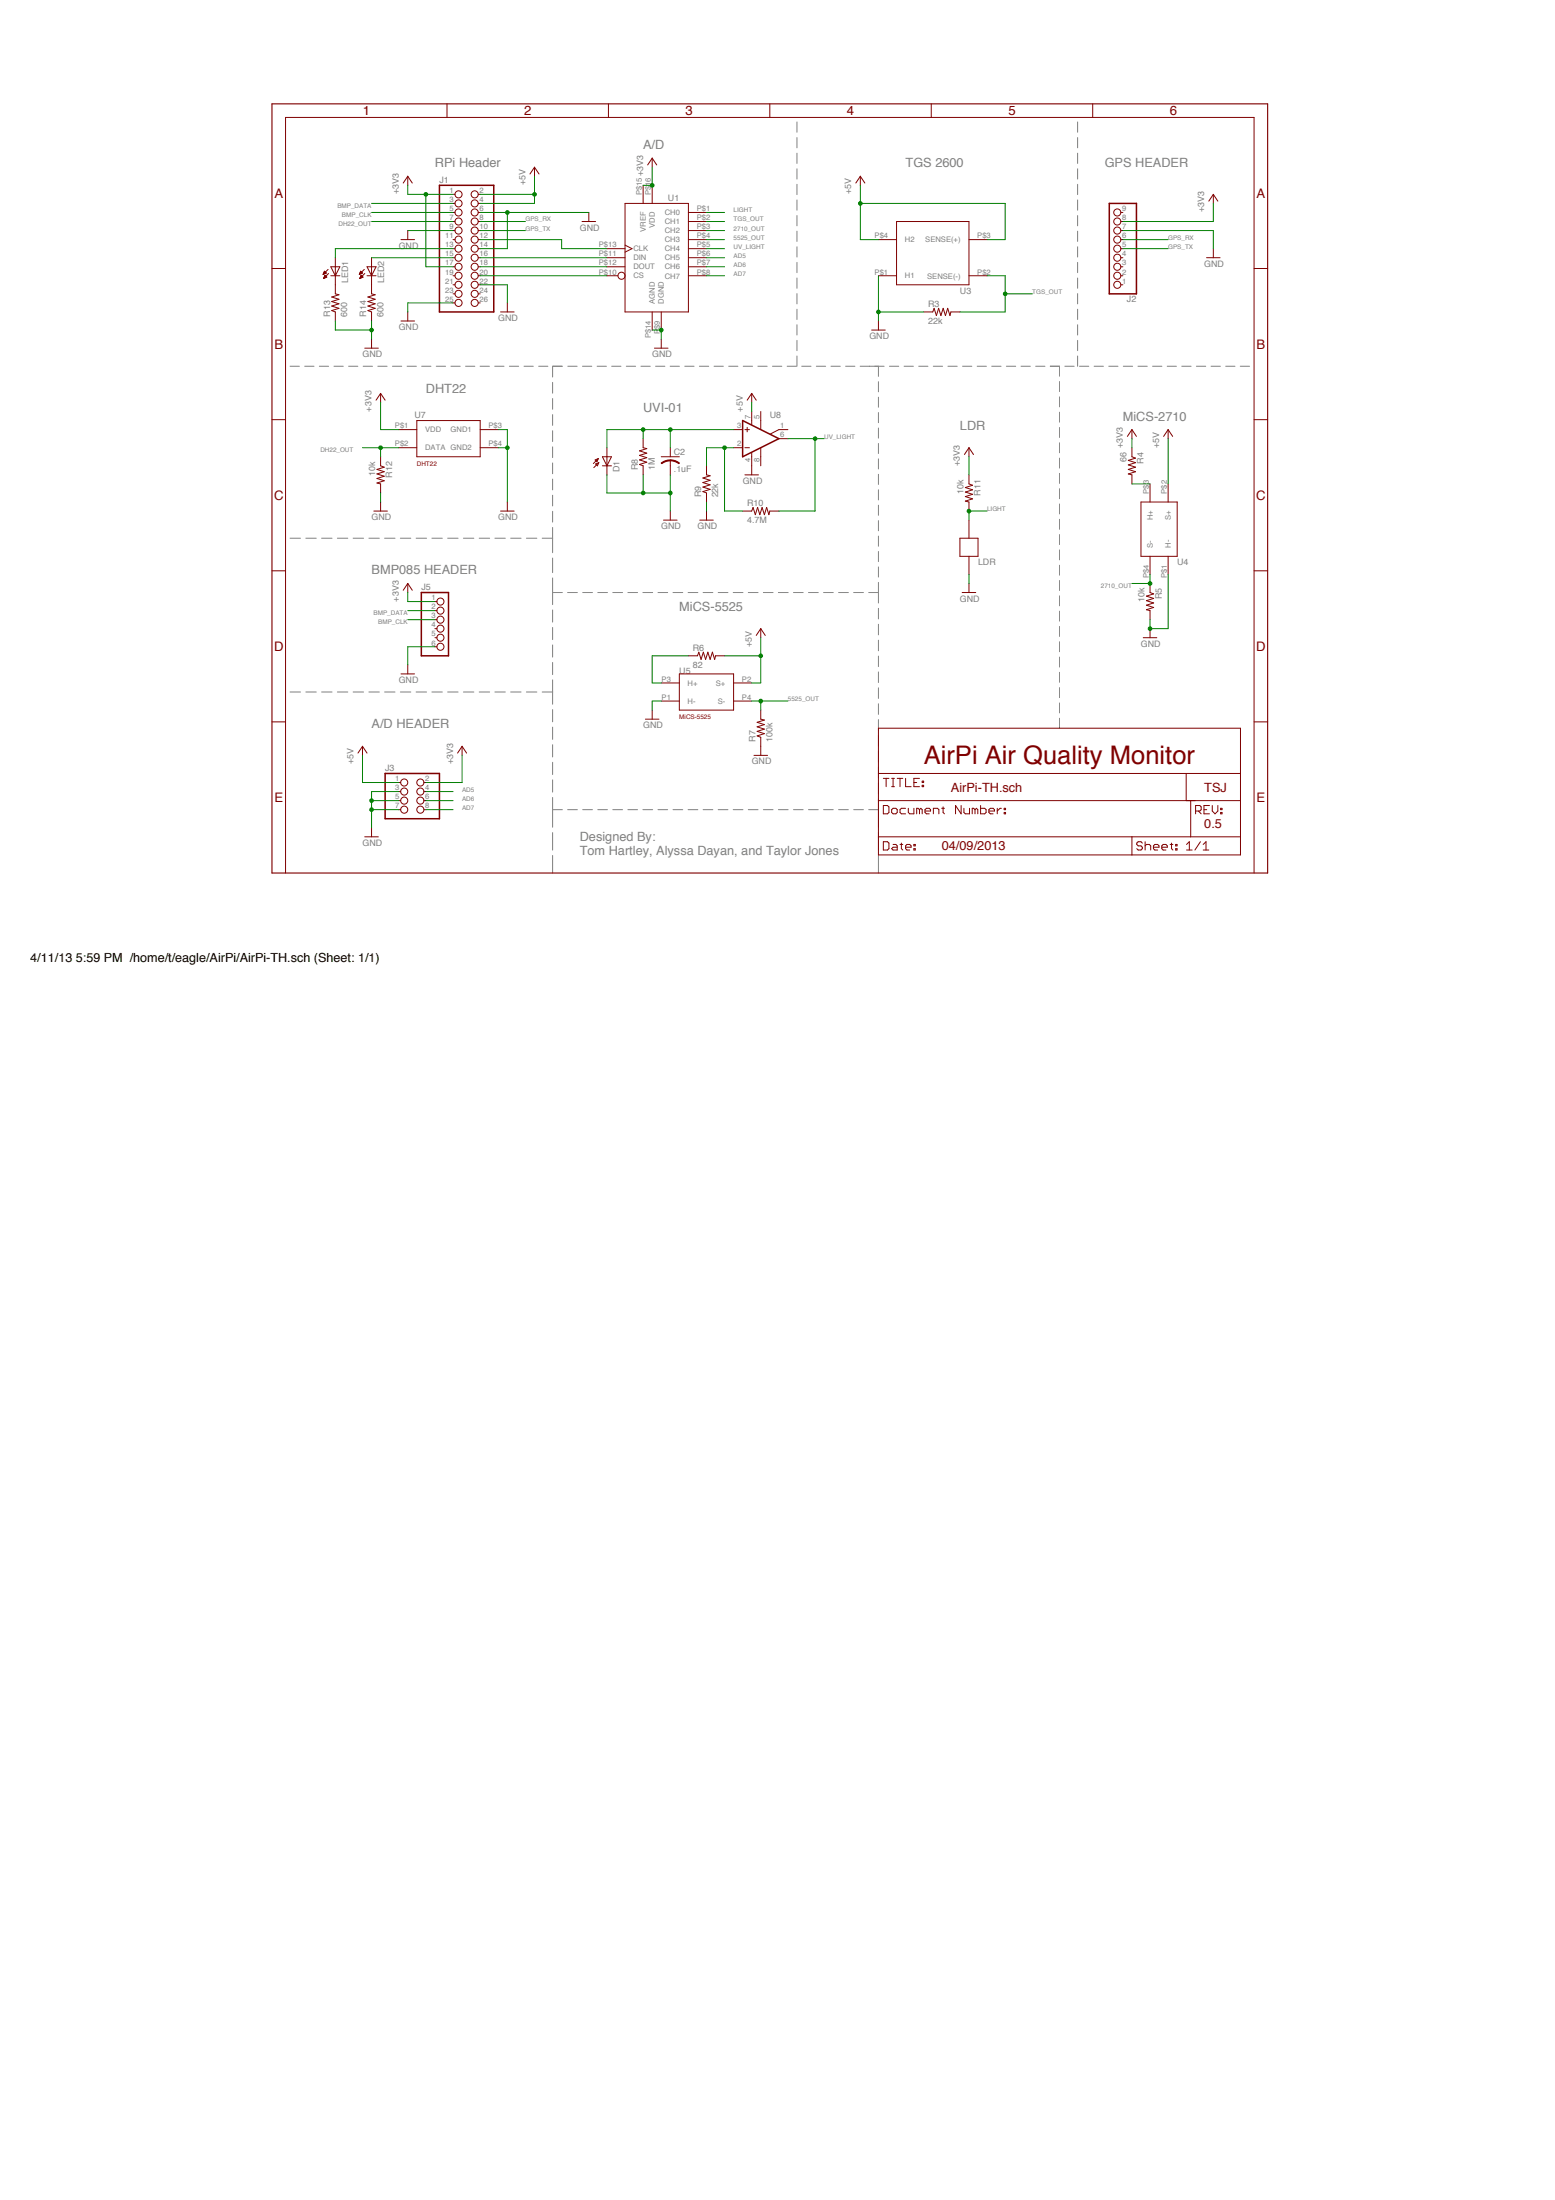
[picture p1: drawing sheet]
<svg xmlns="http://www.w3.org/2000/svg" width="210mm" height="297mm" viewBox="0 0 210 297" stroke-linecap="round" stroke-linejoin="round" font-family="sans-serif">
<g fill="none" stroke="#7f7f7f" stroke-width=".13">
<path d="M107.6 16.5v1.4M107.6 18.6v1.4M145.5 16.5v1.4M145.5 18.6v1.4M107.6 20.7v1.4M107.6 22.8v1.4M107.6 24.9v1.4M107.6 27v1.4M107.6 29.1v1.4M107.6 31.2v1.4M107.6 33.3v1.4M107.6 35.4v1.4"/>
<path d="M107.6 37.5v1.4M107.6 39.6v1.4M145.5 20.7v1.4M145.5 22.8v1.4M145.5 24.9v1.4M145.5 27v1.4M145.5 29.1v1.4M145.5 31.2v1.4M145.5 33.3v1.4M145.5 35.4v1.4M145.5 37.5v1.4M145.5 39.6v1.4"/>
<path d="M39.2 49.5h1.2M41.1 49.5h1.3M43.1 49.5h1.3M45.1 49.5h1.2M47.1 49.5h1.2M49 49.5h1.3M51 49.5h1.3M53 49.5h1.2M55 49.5h1.2M56.9 49.5h1.3M58.9 49.5h1.2M60.9 49.5h1.2"/>
<path d="M62.8 49.5h1.3M64.8 49.5h1.3M66.8 49.5h1.2M68.8 49.5h1.2M70.7 49.5h1.3M72.7 49.5h1.3M74.6 51.6v1.5M74.6 53.8v1.5M74.6 56v1.4M74.6 58.2v1.4M75.9 49.5h-1.3v1.4M76.7 49.5h1.2"/>
<path d="M78.6 49.5h1.3M80.6 49.5h1.3M82.6 49.5h1.2M84.5 49.5h1.3M86.5 49.5h1.3M88.5 49.5h1.2M90.5 49.5h1.2M92.4 49.5h1.3M94.4 49.5h1.3M96.4 49.5h1.2M98.4 49.5h1.2M100.3 49.5h1.3"/>
<path d="M102.3 49.5h1.3M104.3 49.5h1.2M106.3 49.5h1.2M107.6 41.8v1.3M107.6 43.9v1.3M107.6 46v1.3M107.6 48.1v1.4M108.2 49.5h1.3M110.2 49.5h1.2M112.2 49.5h1.2M114.1 49.5h1.3M116.1 49.5h3.2"/>
<path d="M118.6 49.5v1.3M118.6 51.5v1.4M118.6 53.6v1.4M118.6 55.7v1.4M118.6 57.8v1.4M118.6 59.9v1.3M120.1 49.5h1.2M122 49.5h1.3M124 49.5h1.3M126 49.5h1.2M128 49.5h1.2M129.9 49.5h1.3"/>
<path d="M131.9 49.5h1.2M133.9 49.5h1.2M135.8 49.5h1.3M137.8 49.5h1.3M139.8 49.5h1.3M141.8 49.5h1.2v1.3M143 51.5v1.4M143 53.6v1.3M143 55.7v1.3M143 57.7v1.4M143 59.8v1.3M143.7 49.5h1.3"/>
<path d="M145.5 41.8v1.3M145.5 43.9v1.3M145.5 46v1.3M145.5 48.1v1.4M145.7 49.5h1.3M147.7 49.5h1.2M149.7 49.5h1.2M151.6 49.5h1.3M153.6 49.5h1.3M155.6 49.5h1.2M157.6 49.5h1.2M159.5 49.5h1.3"/>
<path d="M161.5 49.5h1.3M163.5 49.5h1.2M165.5 49.5h1.2M167.4 49.5h1.3M39.2 72.7h1.4M41.3 72.7h1.4M43.4 72.7h1.4M45.5 72.7h1.4M47.7 72.7h1.4M49.8 72.7h1.4M51.9 72.7h1.4M54 72.7h1.4"/>
<path d="M56.2 72.7h1.4M58.3 72.7h1.4M60.4 72.7h1.4M62.6 72.7h1.4M64.7 72.7h1.4M66.8 72.7h1.4M68.9 72.7h1.4M71.1 72.7h1.4M73.2 72.7h1.4M74.6 60.3v1.5M74.6 62.5v1.5M74.6 64.7v1.4"/>
<path d="M74.6 66.9v1.4M74.6 69v1.5M74.6 71.2v3.4M74.6 75.3v2M74.6 78v3.6M118.6 62v1.3M118.6 64v1.4M118.6 66.1v1.4M118.6 68.2v1.4M118.6 70.3v1.4M118.6 72.4v1.3M118.6 74.5v1.3"/>
<path d="M118.6 76.5v1.4M118.6 78.6v2.8M143 61.9v1.3M143 63.9v1.4M143 66v1.3M143 68v1.4M143 70.1v1.4M143 72.2v1.3M143 74.2v1.4M143 76.3v1.4M143 78.4v1.3M39.2 93.4h1.4"/>
<path d="M41.3 93.4h1.4M43.4 93.4h1.4M45.5 93.4h1.4M47.7 93.4h1.4M49.8 93.4h1.4M51.9 93.4h1.4M54 93.4h1.4M56.2 93.4h1.4M58.3 93.4h1.4M60.4 93.4h1.4M62.6 93.4h1.4M64.7 93.4h1.4"/>
<path d="M66.8 93.4h1.4M68.9 93.4h1.4M71.1 93.4h1.4M73.2 93.4h1.4M74.6 82.4v1.6M74.6 84.7v1.7M74.6 87.1v1.6M74.6 89.4v1.7M74.6 91.8v3.3M74.6 95.8v1.7M74.6 98.2v1.6M74.6 80h1.3"/>
<path d="M76.6 80h1.3M78.7 80h1.3M80.7 80h1.3M82.7 80h1.3M84.8 80h1.3M86.8 80h1.3M88.8 80h1.3M90.8 80h1.4M92.9 80h1.3M94.9 80h1.3M96.9 80h1.4M99 80h1.3"/>
<path d="M101 80h1.3M103 80h1.4M105.1 80h1.3M107.1 80h1.3M109.1 80h1.4M111.2 80h1.3M113.2 80h1.3M115.2 80h1.4M117.3 80h1.3M118.6 82.1v1.5M118.6 84.3v1.4M118.6 86.4v1.5"/>
<path d="M118.6 88.6v1.4M118.6 90.7v1.5M118.6 92.9v1.4M118.6 95v1.4M118.6 97.2v1.4M118.6 99.3v1.4M143 80.4v1.4M143 82.5v1.4M143 84.6v1.3M143 86.7v1.3M143 88.7v1.4M143 90.8v1.3"/>
<path d="M143 92.8v1.4M143 94.9v1.4M143 97v1.3M74.6 100.6v1.6M74.6 102.9v1.7M74.6 105.3v1.6M74.6 107.7v4M74.6 112.4v2.4M74.6 115.5v2.4M74.6 109.3h1.3M76.6 109.3h1.3M78.7 109.3h1.3"/>
<path d="M80.7 109.3h1.3M82.7 109.3h1.3M84.8 109.3h1.3M86.8 109.3h1.3M88.8 109.3h1.3M90.8 109.3h1.4M92.9 109.3h1.3M94.9 109.3h1.3M96.9 109.3h1.4M99 109.3h1.3M101 109.3h1.3M103 109.3h1.4"/>
<path d="M105.1 109.3h1.3M107.1 109.3h1.3M109.1 109.3h1.4M111.2 109.3h1.3M113.2 109.3h1.3M115.2 109.3h1.4M117.3 109.3h1.3M118.6 101.5v1.4M118.6 103.6v1.4M118.6 105.7v1.5M118.6 107.9v3.8M118.6 112.4v2.4"/>
<path d="M118.6 115.5v2.4"/>
</g>
<g fill="none" stroke="#7f0000" stroke-width=".13">
<path d="M54.1 32.4h1.9M55 23.8l.7 .9M55 23.8l-.6 .9M55 23.8v1.2M55 31.1v1.3M61.2 26.2h.2M61.2 27.5h.2M61.2 28.7h.2M61.2 29.9h.2M61.2 31.1h.2M61.2 32.4h.2M61.2 33.6h.2"/>
<path d="M61.2 34.8h.2M61.2 36h.2M61.2 37.2h.2M61.2 38.5h.2M61.2 39.7h.2M64.6 26.2h.2M64.6 27.5h.2M64.6 28.7h.2M64.6 29.9h.2M64.6 31.1h.2M64.6 32.4h.2M64.6 33.6h.2"/>
<path d="M64.6 34.8h.2M64.6 36h.2M64.6 37.2h.2M64.6 38.5h.2M64.6 39.7h.2M72.2 22.6l.6 .9M72.2 22.6l-.7 .9M72.2 22.6v1.2M78.6 29.9h1.8M79.5 28.7v1.2M81.9 33.6h2.5M81.9 34.8h2.5"/>
<path d="M81.9 36h2.5M81.9 37.2h1.5M84.4 27.5h8.5v14.6h-8.5zM84.4 33.1l.9 .5-.9 .4M86.8 25v2.5M88 21.4v1.2M88 25v2.5M88 21.4l.6 .9M88 21.4l-.6 .9M92.9 28.7h2.5M92.9 29.9h2.5M92.9 31.1h2.5"/>
<path d="M92.9 32.4h2.5M92.9 33.6h2.5M92.9 34.8h2.5M92.9 36h2.5M92.9 37.2h2.5M116.1 23.8l.6 .9M116.1 23.8l-.6 .9M116.1 23.8v1.2M118.6 32.4h2.4M118.6 37.2h2.4M121 29.9h9.8v8.6h-9.8zM130.8 32.4h2.4"/>
<path d="M130.8 37.2h2.4M54.1 43.3h1.9M55 42.1v1.2M61.2 40.9h.2M64.6 40.9h.2M67.6 42.1h1.8M68.5 40.9v1.2M86.8 59.2v1.2l.5 .2-1 .3 1 .3-1 .3 1 .3-1 .3 1 .3-1 .3 .5 .2v1.2M88 42.1v2.5M88.3 47h1.9M89.3 42.1v2.5M89.3 45.8v1.2"/>
<path d="M99 58h1.2M100.6 58h.6M100.9 57.7v.6M101.5 55.6v1.8M102.7 55.6v2.4M105.1 59.2h1.3M106.4 58h-1.3l-1.1 .6M117.7 44.6h1.8M118.6 43.3v1.3M124.7 42.1h1.2l.2-.5 .3 1 .3-1 .3 1 .3-1 .3 1 .3-1 .3 1 .2-.5h1.2M152.8 58v1.2M152.8 58l.6 .9"/>
<path d="M152.8 58l-.6 .9M157.7 58v1.2M157.7 58l.6 .9M157.7 58l-.6 .9M80.3 62.1l.5-.2-.2 .4zM80.4 62.6l.4-.1-.2 .4zM80.8 61.9l-.7 .7M80.8 62.5l-.6 .6M81.3 61.7h1.2l-.6 1.2zM81.3 62.9h1.2M81.9 60.4v3.7M89.3 61.7h2.4"/>
<path d="M90.5 62.2v.7M99 60.4h1.2M100.6 60.4h.6M101.5 61.1v1.8M102.7 60.5v2.4M152.8 60.4v1.3l.5 .2-1 .3 1 .3-1 .3 1 .3-1 .3 1 .3-1 .3 .5 .1v1.2M154 67.8h4.9v7.3h-4.9zM155.2 65.3v2.5M155.2 75.1v2.5M155.2 78.8v1.2l.5 .2-1 .3 1 .3-1 .3 1 .3-1 .3 1 .3-1 .3 .5 .1v1.3M157.7 65.3v2.5M157.7 75.1v2.5"/>
<path d="M87.1 97.1h1.9M88 95.9v1.2M89.3 94.7h2.4M89.3 92.2h2.4M91.7 91h7.3v4.9h-7.3zM92.9 88.5h1.2l.2-.4 .3 .9 .3-.9 .3 .9 .4-.9 .3 .9 .3-.9 .3 .9 .1-.5h1.2M99 94.7h2.5M99 92.2h2.5M102.7 84.9l.6 .9M102.7 84.9l-.6 .9M102.7 84.9v1.2M102.7 95.9v1.2l.5 .1-1 .3 1 .3-1 .3 1 .3-1 .3 1 .4-1 .3 .5 .1v1.3"/>
<path d="M154.3 86.1h1.9M155.2 84.9v1.2M160.1 104.4v3.7h1.2"/>
<circle cx="61.9" cy="37.2" r=".48"/>
<circle cx="61.9" cy="39.7" r=".48"/>
<circle cx="61.9" cy="28.7" r=".48"/>
<circle cx="61.9" cy="34.8" r=".48"/>
<circle cx="61.9" cy="27.5" r=".48"/>
<circle cx="61.9" cy="33.6" r=".48"/>
<circle cx="61.9" cy="38.5" r=".48"/>
<circle cx="61.9" cy="31.1" r=".48"/>
<circle cx="61.9" cy="32.4" r=".48"/>
<circle cx="61.9" cy="26.2" r=".48"/>
<circle cx="61.9" cy="36" r=".48"/>
<circle cx="61.9" cy="29.9" r=".48"/>
<circle cx="64.1" cy="37.2" r=".48"/>
<circle cx="64.1" cy="39.7" r=".48"/>
<circle cx="64.1" cy="34.8" r=".48"/>
<circle cx="64.1" cy="28.7" r=".48"/>
<circle cx="64.1" cy="33.6" r=".48"/>
<circle cx="64.1" cy="27.5" r=".48"/>
<circle cx="64.1" cy="38.5" r=".48"/>
<circle cx="64.1" cy="31.1" r=".48"/>
<circle cx="64.1" cy="32.4" r=".48"/>
<circle cx="64.1" cy="26.2" r=".48"/>
<circle cx="64.1" cy="29.9" r=".48"/>
<circle cx="64.1" cy="36" r=".48"/>
<circle cx="83.9" cy="37.2" r=".48"/>
<circle cx="61.9" cy="40.9" r=".48"/>
<circle cx="64.1" cy="40.9" r=".48"/>
</g>
<path d="M59.3 25h7.4v17.1h-7.4zM100.2 56.8l4.9 2.4-4.9 2.5z" fill="none" stroke="#7f0000" stroke-width=".2"/>
<path d="M90.5 62.1l.6 .1 .6 .3-.1 .1-.6-.3-.5-.1z" fill-rule="evenodd" fill="#7f0000"/>
<path d="M90.5 62.1l.6 .1 .6 .3-.1 .1-.6-.3-.5-.1z" fill="none" stroke="#7f0000" stroke-width=".13"/>
<path d="M89.2 62.5l.6-.3 .7-.1v.1l-.5 .1-.7 .3z" fill-rule="evenodd" fill="#7f0000"/>
<g fill="none" stroke="#7f0000" stroke-width=".13">
<path d="M60.3 14v1.9M82.1 14v1.9M103.9 14v1.9M125.7 14v1.9M147.5 14v1.9M36.7 36.3h1.8M43.6 37h.1M43.7 36.9h.2M43.7 36.9h.3M43.7 37.6h.1M43.7 37.5h.2M43.7 36.8h.3"/>
<path d="M43.7 37.5h.3M43.8 36.7h.1M43.8 37.4h.3M43.8 37.4h.2M43.8 36.6l.2 .3-.4 .1zM43.8 37.3h.2M43.8 37.2h.1M43.9 37.2h.1M44.1 37.4l-.2-.2-.2 .4M44.1 37.4l-.4 .2M44.3 36.4l-.7 .6M44.3 36.9l-.6 .7"/>
<path d="M44.7 36h1.2l-.6 1.2zM44.7 37.2h1.2M45.3 34.8v4.9l.5 .1-1 .3 1 .3-1 .3 1 .3-1 .3 1 .3-1 .3 .5 .2v1.2M48.5 37h.1M48.6 36.9h.1M48.6 36.9h.3M48.6 37.6h.1M48.6 36.8h.3M48.6 37.5h.1M48.6 36.8h.2M48.6 37.5h.3M48.6 36.7h.2"/>
<path d="M48.6 37.4h.4M48.7 36.7h.1M48.7 37.4h.2M48.7 36.6l.2 .3-.4 .1zM48.7 37.3h.2M48.7 37.2h.1M49 37.4l-.3-.2-.1 .4M49 37.4l-.4 .2M49.2 36.4l-.7 .6M49.2 36.9l-.6 .7M49.5 37.2h1.3M49.5 36h1.3l-.6 1.2z"/>
<path d="M50.2 34.8v4.9l.4 .1-.9 .3 .9 .3-.9 .3 .9 .3-.9 .3 .9 .3-.9 .3 .5 .2v1.2M151.3 37.2h.3M151.3 36h.3M151.3 38.5h.3M151.3 34.8h.3M151.3 33.6h.3M151.3 32.4h.3M151.3 31.1h.3M151.3 29.9h.3M151.3 28.7h.3M162.9 34.8h1.8M163.8 26.2l.6 1"/>
<path d="M163.8 26.2l-.6 1M163.8 26.2v1.3M163.8 33.6v1.2M169.3 36.3h1.8M36.7 56.7h1.8M49.2 47h1.9M50.2 45.8v1.2M51.4 53.1v1.2M51.4 53.1l.6 .9M51.4 53.1l-.6 .9M53.8 58h2.5M56.3 56.8h8.5v4.9h-8.5z"/>
<path d="M64.8 58h2.5M101.5 53.1v1.2M101.5 53.1l.6 .9M101.5 53.1l-.6 .9M169.3 56.7h1.8M36.7 77.1h1.8M50.5 69h1.8M51.4 61.7v1.2l.5 .2-1 .3 1 .3-1 .3 1 .3-1 .3 1 .3-1 .3 .5 .1v1.3M51.4 67.8v1.2M53.8 60.4h2.5M55 78.8l.7 .9M55 78.8l-.6 .9"/>
<path d="M55 78.8v1.2M64.8 60.4h2.5M67.6 69h1.8M68.5 67.8v1.2M89.2 62.5l.6-.3 .7-.1v.1l-.5 .1-.7 .3zM89.6 70.2h1.8M90.5 60.4v1.3M90.5 62.9v1.2M90.5 69v1.2M94.5 70.2h1.8M95.4 62.9v1.2l.5 .1-1 .3 1 .3-1 .4 1 .3-1 .3 1 .3-1 .3 .5 .2v1.2M95.4 69v1.2"/>
<path d="M100.2 69h1.3l.2-.5 .3 1 .3-1 .3 1 .3-1 .3 1 .3-1 .3 1 .1-.5h1.2M100.6 64.1h1.8M101.5 62.9v1.2M129.6 72.7h2.4v2.4h-2.4zM130.8 60.4v1.3M130.8 64.1v1.2l.5 .2-1 .3 1 .3-1 .3 1 .3-1 .3 1 .4-1 .3 .5 .1v1.2M130.8 70.2v2.5M130.8 75.1v2.5M130.8 78.8v1.2M130.8 60.4l.6 1M130.8 60.4l-.6 1M169.3 77.1h1.8"/>
<path d="M36.7 97.5h1.8M54.1 91h1.9M55 89.8v1.2M58.7 81.2h.3M58.7 82.4h.3M58.7 83.7h.3M58.7 84.9h.3M58.7 86.1h.3M58.7 87.3h.3M118.6 98.3h48.8v17.1h-48.8zM129.9 80h1.8M169.3 97.5h1.8"/>
<path d="M38.5 117.9v-102h130.8v102M48.9 100.8l.6 .9M48.9 100.8l-.6 .9M48.9 100.8v1.2M49.2 113h1.9M50.2 111.8v1.2M53.8 105.7h.3M53.8 106.9h.3M53.8 108.1h.3M53.8 109.3h.3M57.2 105.7h.3M57.2 106.9h.3"/>
<path d="M57.2 108.1h.3M57.2 109.3h.3M62.4 100.8l.6 .9M62.4 100.8l-.6 .9M62.4 100.8v1.2M101.8 102h1.8M102.7 100.8v1.2M118.6 108.1h48.8M118.6 113h48.8M118.6 104.4h48.8M119.2 108.8h.6l.2 .1v.8l-.2 .2h-.6zM119.2 113.6h.6l.2 .2v.8l-.2 .2h-.6z"/>
<path d="M119.2 105.1h.8M119.6 105.1v1.1M120.4 109.3l.2-.2h.3l.2 .2v.4l-.2 .2h-.3l-.2-.2zM120.4 105.1h.3M120.4 106.2h.3M120.6 114h.3l.2 .2v.6h-.5l-.2-.2 .2-.2h.5M120.6 105.1v1.1M121.1 105.1h.8M121.5 114h.4M121.5 105.1v1.1M121.7 113.8v.8l.2 .2M122.2 109.1h-.5l-.2 .2v.4l.2 .2h.5"/>
<path d="M122.2 114.4h.8v-.2l-.2-.2h-.4l-.2 .2v.4l.2 .2h.4M122.2 105.1v1.1h.8M122.6 109.1v.6l.2 .2h.6v-.8M123.4 105.7h.3M123.4 114.6h.1v.2h-.1zM123.4 114h.1v.2h-.1zM124.1 105.1h-.7v1.1h.7M124.1 109.3l-.2-.2h-.2v.8M124.1 109.3l.2-.2 .2 .2v.6M124.1 109.3v.6M124.5 105.5h.2v.2h-.2zM124.5 106h.2v.2h-.2z"/>
<path d="M124.9 109.5h.7v-.2l-.2-.2h-.3l-.2 .2v.4l.2 .2h.3M126 109.9v-.8h.6l.1 .2v.6M127.1 109.1h.4M127.3 108.9v.8l.2 .2M129.7 108.8v1.1l-.7-1.1v1.1M130.1 109.1v.6l.2 .2h.6v-.8M131.6 109.3l-.2-.2h-.2v.8M131.6 109.3v.6M131.6 109.3l.2-.2 .2 .2v.6M132.4 108.8v1.1h.5l.2-.2v-.4l-.2-.2h-.5M133.5 109.5h.7v-.2l-.1-.2h-.4l-.2 .2v.4l.2 .2h.4M134.6 109.1v.8"/>
<path d="M135.2 109.1h-.2l-.4 .4M135.6 109.1h.1v.2h-.1zM135.6 109.7h.1v.2h-.1zM152.8 113v2.4M154.2 113.8l-.2-.2h-.4l-.2 .2v.2l.2 .2h.4l.2 .2v.2l-.2 .2h-.4l-.2-.2M154.6 114.2l.2-.2h.3l.2 .2v.6M154.6 113.6v1.2M155.7 114.4h.7v-.2l-.1-.2h-.4l-.2 .2v.4l.2 .2h.4M156.8 114.4h.8v-.2l-.2-.2h-.4l-.2 .2v.4l.2 .2h.4M157.9 114h.4M158.1 113.8v.8l.2 .2M158.7 114.6h.2v.2h-.2z"/>
<path d="M158.7 114h.2v.2h-.2zM160.2 114.8h.7M160.2 114l.3-.4v1.2M160.7 108.1v4.9M161.4 109.5h.6l.1-.2v-.4l-.1-.1h-.6v1.1M161.8 109.5l.3 .4M162 113.6l-.7 1.2M162.4 114.8h.8M162.4 114l.4-.4v1.2M162.5 109.3h.4M163.3 108.8h-.8v1.1h.8M163.6 108.8v.7l.4 .4 .4-.4v-.7"/>
<path d="M164.8 109.1h.2v.2h-.2zM164.8 109.7h.2v.2h-.2z"/>
<circle cx="150.8" cy="37.2" r=".48"/>
<circle cx="150.8" cy="28.7" r=".48"/>
<circle cx="150.8" cy="34.8" r=".48"/>
<circle cx="150.8" cy="33.6" r=".48"/>
<circle cx="150.8" cy="38.5" r=".48"/>
<circle cx="150.8" cy="31.1" r=".48"/>
<circle cx="150.8" cy="32.4" r=".48"/>
<circle cx="150.8" cy="36" r=".48"/>
<circle cx="150.8" cy="29.9" r=".48"/>
<circle cx="59.5" cy="81.2" r=".48"/>
<circle cx="59.5" cy="84.9" r=".48"/>
<circle cx="59.5" cy="82.4" r=".48"/>
<circle cx="59.5" cy="87.3" r=".48"/>
<circle cx="59.5" cy="86.1" r=".48"/>
<circle cx="59.5" cy="83.7" r=".48"/>
<circle cx="54.6" cy="109.3" r=".48"/>
<circle cx="54.6" cy="108.1" r=".48"/>
<circle cx="54.6" cy="105.7" r=".48"/>
<circle cx="54.6" cy="106.9" r=".48"/>
<circle cx="56.7" cy="108.1" r=".48"/>
<circle cx="56.7" cy="109.3" r=".48"/>
<circle cx="56.7" cy="105.7" r=".48"/>
<circle cx="56.7" cy="106.9" r=".48"/>
</g>
<path d="M149.7 27.5h3.7v12.2h-3.7zM56.9 80h3.6v8.5h-3.6zM52 104.4h7.3v6.1h-7.3z" fill="none" stroke="#7f0000" stroke-width=".2"/>
<path d="M36.7 14h134.4v103.9h-134.4z" fill="none" stroke="#7f0000" stroke-width=".15"/>
<path d="M55 25v1.2h6.2M57.5 26.2v9.8h3.7" fill="none" stroke="#007f00" stroke-width=".13"/>
<circle cx="57.5" cy="26.2" r=".24" fill="#007f00"/>
<g fill="none" stroke="#007f00" stroke-width=".13">
<path d="M88 22.6v2.4h-1.2"/>
<circle cx="57.5" cy="26.2" r=".24"/>
</g>
<circle cx="88" cy="25" r=".24" fill="#007f00"/>
<g fill="none" stroke="#007f00" stroke-width=".13">
<path d="M64.8 26.2h7.4M72.2 23.8v3.7h-7.4M163.8 27.5v2.4h-12.2M51.4 54.3v3.7h2.4M152.8 59.2v1.2M130.8 61.7v2.4M55 80v1.2h3.7M62.4 102v3.7h-4.9"/>
<circle cx="88" cy="25" r=".24"/>
</g>
<circle cx="72.2" cy="26.2" r=".24" fill="#007f00"/>
<g fill="none" stroke="#007f00" stroke-width=".13">
<path d="M116.1 25v7.4h2.5M116.1 27.5h19.6v4.9h-2.5"/>
<circle cx="72.2" cy="26.2" r=".24"/>
</g>
<circle cx="116.1" cy="27.5" r=".24" fill="#007f00"/>
<g fill="none" stroke="#007f00" stroke-width=".13">
<path d="M157.7 59.2v6.1M97.8 88.5h4.9M102.7 86.1v6.1h-1.2"/>
<circle cx="116.1" cy="27.5" r=".24"/>
</g>
<circle cx="102.7" cy="88.5" r=".24" fill="#007f00"/>
<g fill="none" stroke="#007f00" stroke-width=".13">
<path d="M64.8 28.7h14.7M68.5 28.7v4.9h-3.7M101.5 54.3v1.3M48.9 102v3.7h4.9"/>
<circle cx="102.7" cy="88.5" r=".24"/>
</g>
<circle cx="68.5" cy="28.7" r=".24" fill="#007f00"/>
<g fill="none" stroke="#007f00" stroke-width=".13">
<path d="M55 31.1h6.2M64.8 38.5h3.7v2.4M61.2 40.9h-6.2v1.2M88 44.6h1.3v1.2"/>
<circle cx="68.5" cy="28.7" r=".24"/>
</g>
<circle cx="89.3" cy="44.6" r=".24" fill="#007f00"/>
<g fill="none" stroke="#007f00" stroke-width=".13">
<path d="M118.6 37.2v6.1M118.6 42.1h6.1"/>
<circle cx="89.3" cy="44.6" r=".24"/>
</g>
<circle cx="118.6" cy="42.1" r=".24" fill="#007f00"/>
<g fill="none" stroke="#007f00" stroke-width=".13">
<path d="M157.7 77.6v7.3h-2.5v-1.2"/>
<circle cx="118.6" cy="42.1" r=".24"/>
</g>
<circle cx="155.2" cy="84.9" r=".24" fill="#007f00"/>
<g fill="none" stroke="#007f00" stroke-width=".13">
<path d="M81.9 64.1v2.5h8.6M86.8 64.1v2.5M90.5 64.1v4.9M89.3 94.7h-1.3v1.2"/>
<circle cx="155.2" cy="84.9" r=".24"/>
</g>
<circle cx="86.8" cy="66.6" r=".24" fill="#007f00"/>
<circle cx="86.8" cy="66.6" r=".24" fill="none" stroke="#007f00" stroke-width=".13"/>
<circle cx="90.5" cy="66.6" r=".24" fill="#007f00"/>
<g fill="none" stroke="#007f00" stroke-width=".13">
<path d="M67.3 58h1.2v9.8M67.3 60.4h1.2M95.4 67.8v1.2M130.8 77.6v1.2"/>
<circle cx="90.5" cy="66.6" r=".24"/>
</g>
<circle cx="68.5" cy="60.4" r=".24" fill="#007f00"/>
<g fill="none" stroke="#007f00" stroke-width=".13">
<path d="M45.3 43.3v1.3h4.9M50.2 43.3v2.5"/>
<circle cx="68.5" cy="60.4" r=".24"/>
</g>
<circle cx="50.2" cy="44.6" r=".24" fill="#007f00"/>
<g fill="none" stroke="#007f00" stroke-width=".13">
<path d="M151.6 31.1h12.2v2.5M51.4 66.6v1.2M50.2 108.1h3.6M50.2 109.3h3.6M53.8 106.9h-3.6v4.9"/>
<circle cx="50.2" cy="44.6" r=".24"/>
</g>
<circle cx="50.2" cy="109.3" r=".24" fill="#007f00"/>
<circle cx="50.2" cy="109.3" r=".24" fill="none" stroke="#007f00" stroke-width=".13"/>
<circle cx="50.2" cy="108.1" r=".24" fill="#007f00"/>
<g fill="none" stroke="#007f00" stroke-width=".13">
<path d="M50.2 28.7h11M50.2 27.5h11M64.8 36h17.1M64.8 32.4h11v1.2h6.1M64.8 34.8h17.1M133.2 37.2h2.5v4.9h-6.1M135.7 39.7h3.7M55 83.7h3.7M55 82.4h3.7M58.7 87.3h-3.7v2.5"/>
<circle cx="50.2" cy="108.1" r=".24"/>
</g>
<circle cx="135.7" cy="39.7" r=".24" fill="#007f00"/>
<g fill="none" stroke="#007f00" stroke-width=".13">
<path d="M95.4 29.9h2.4M86.8 58v1.2M90.5 58v2.4M99 58h-17.1v2.4M152.8 65.3h2.4M92.9 88.5h-4.9v3.7h1.3"/>
<circle cx="135.7" cy="39.7" r=".24"/>
</g>
<circle cx="90.5" cy="58" r=".24" fill="#007f00"/>
<circle cx="90.5" cy="58" r=".24" fill="none" stroke="#007f00" stroke-width=".13"/>
<circle cx="86.8" cy="58" r=".24" fill="#007f00"/>
<g fill="none" stroke="#007f00" stroke-width=".13">
<path d="M97.8 60.4v8.6h2.4M99 60.4h-3.6v2.5"/>
<circle cx="86.8" cy="58" r=".24"/>
</g>
<circle cx="97.8" cy="60.4" r=".24" fill="#007f00"/>
<g fill="none" stroke="#007f00" stroke-width=".13">
<path d="M106.4 59.2h4.8M110 59.2v9.8h-4.9"/>
<circle cx="97.8" cy="60.4" r=".24"/>
</g>
<circle cx="110" cy="59.2" r=".24" fill="#007f00"/>
<g fill="none" stroke="#007f00" stroke-width=".13">
<path d="M95.4 33.6h2.4M133.2 69h-2.4v1.2"/>
<circle cx="110" cy="59.2" r=".24"/>
</g>
<circle cx="130.8" cy="69" r=".24" fill="#007f00"/>
<g fill="none" stroke="#007f00" stroke-width=".13">
<path d="M50.2 34.8h11M61.2 33.6h-15.9v1.2M64.8 31.1h6.1M64.8 29.9h6.1M95.4 28.7h2.4M151.6 33.6h6.1M151.6 32.4h6.1M155.2 77.6v1.2h-2.4"/>
<circle cx="130.8" cy="69" r=".24"/>
</g>
<circle cx="155.2" cy="78.8" r=".24" fill="#007f00"/>
<g fill="none" stroke="#007f00" stroke-width=".13">
<path d="M95.4 31.1h2.4M101.5 94.7h4.9M102.7 94.7v1.2"/>
<circle cx="155.2" cy="78.8" r=".24"/>
</g>
<circle cx="102.7" cy="94.7" r=".24" fill="#007f00"/>
<g fill="none" stroke="#007f00" stroke-width=".13">
<path d="M95.4 32.4h2.4M48.9 60.4h4.9M51.4 60.4v1.3"/>
<circle cx="102.7" cy="94.7" r=".24"/>
</g>
<circle cx="51.4" cy="60.4" r=".24" fill="#007f00"/>
<g fill="none" stroke="#007f00" stroke-width=".13">
<path d="M50.2 29.9h11M64.8 37.2h17.1M95.4 34.8h2.4M95.4 36h2.4M95.4 37.2h2.4M57.5 106.9h3.7M57.5 108.1h3.7M57.5 109.3h3.7"/>
<circle cx="51.4" cy="60.4" r=".24"/>
</g>
<text font-size="3.5" fill="#7f0000" x="124.7" y="103.2">AirPi Air Quality Monitor</text>
<g font-size="1.8" fill="#7f0000">
<text x="49" y="15.6">1</text>
<text x="70.7" y="15.6">2</text>
<text x="92.5" y="15.6">3</text>
<text x="114.3" y="15.6">4</text>
<text x="136.1" y="15.6">5</text>
<text x="157.9" y="15.6">6</text>
<text x="37" y="26.7">A</text>
<text x="169.6" y="26.7">A</text>
<text x="37" y="47.1">B</text>
<text x="169.6" y="47.1">B</text>
<text x="37" y="67.5">C</text>
<text x="169.6" y="67.5">C</text>
<text x="37" y="87.9">D</text>
<text x="169.6" y="87.9">D</text>
<text x="37" y="108.3">E</text>
<text x="169.6" y="108.3">E</text>
</g>
<g font-size="1.7" fill="#7f7f7f">
<text x="58.7" y="22.6">RPi Header</text>
<text x="86.8" y="20.1">A/D</text>
<text x="122.2" y="22.6">TGS 2600</text>
<text x="149.1" y="22.6">GPS HEADER</text>
<text x="57.5" y="53.1">DHT22</text>
<text x="86.8" y="55.6">UVI-01</text>
<text x="129.6" y="58">LDR</text>
<text x="151.6" y="56.8">MiCS-2710</text>
<text x="50.2" y="77.6">BMP085 HEADER</text>
<text x="91.7" y="82.4">MiCS-5525</text>
<text x="50.2" y="98.3">A/D HEADER</text>
<text x="78.3" y="113.6">Designed By:</text>
<text x="78.3" y="115.4">Tom Hartley, Alyssa Dayan, and Taylor Jones</text>
</g>
<g font-size="1.7" fill="#7f0000">
<text x="128.4" y="106.9">AirPi-TH.sch</text>
<text x="162.6" y="106.9">TSJ</text>
<text x="162.6" y="111.8">0.5</text>
<text x="127.1" y="114.8">04/09/2013</text>
</g>
<g font-size="1.7">
<text x="4.1" y="129.9">4/11/13</text>
<text x="10.2" y="129.9">5:59 PM /home/t/eagle/AirPi/AirPi-TH.sch (Sheet: 1/1)</text>
</g>
<g font-size="1.2" fill="#7f7f7f">
<text x="86.8" y="23.8" transform="rotate(-90 86.8 23.8)">+3V3</text>
<text x="53.8" y="26.2" transform="rotate(-90 53.8 26.2)">+3V3</text>
<text x="59.3" y="24.7">J1</text>
<text x="70.9" y="25" transform="rotate(-90 70.9 25)">+5V</text>
<text x="90.2" y="27.1">U1</text>
<text x="114.9" y="26.2" transform="rotate(-90 114.9 26.2)">+5V</text>
<text x="162.6" y="28.7" transform="rotate(-90 162.6 28.7)">+3V3</text>
<text x="53.8" y="33.6">GND</text>
<text x="78.3" y="31.1">GND</text>
<text x="47" y="38.2" transform="rotate(-90 47 38.2)">LED1</text>
<text x="51.9" y="38.2" transform="rotate(-90 51.9 38.2)">LED2</text>
<text x="125.3" y="41.4">R3</text>
<text x="129.6" y="39.7">U3</text>
<text x="152.1" y="40.8">J2</text>
<text x="162.6" y="36">GND</text>
<text x="44.5" y="42.7" transform="rotate(-90 44.5 42.7)">R13</text>
<text x="46.9" y="42.7" transform="rotate(-90 46.9 42.7)">600</text>
<text x="49.4" y="42.7" transform="rotate(-90 49.4 42.7)">R14</text>
<text x="51.7" y="42.7" transform="rotate(-90 51.7 42.7)">600</text>
<text x="53.8" y="44.6">GND</text>
<text x="67.3" y="43.3">GND</text>
<text x="117.4" y="45.8">GND</text>
<text x="125.3" y="43.7">22k</text>
<text x="48.9" y="48.2">GND</text>
<text x="88" y="48.2">GND</text>
<text x="50.2" y="55.6" transform="rotate(-90 50.2 55.6)">+3V3</text>
<text x="55.9" y="56.4">U7</text>
<text x="100.3" y="55.6" transform="rotate(-90 100.3 55.6)">+5V</text>
<text x="103.9" y="56.5">U8</text>
<text x="50.6" y="64.2" transform="rotate(-90 50.6 64.2)">10k</text>
<text x="53" y="64.5" transform="rotate(-90 53 64.5)">R12</text>
<text x="83.6" y="63.7" transform="rotate(-90 83.6 63.7)">D1</text>
<text x="86.1" y="63.5" transform="rotate(-90 86.1 63.5)">R8</text>
<text x="88.4" y="63.5" transform="rotate(-90 88.4 63.5)">1M</text>
<text x="91" y="63.7">.1uF</text>
<text x="91" y="61.4">C2</text>
<text x="100.3" y="65.3">GND</text>
<text x="129.6" y="62.9" transform="rotate(-90 129.6 62.9)">+3V3</text>
<text x="151.6" y="60.4" transform="rotate(-90 151.6 60.4)">+3V3</text>
<text x="152.1" y="62.4" transform="rotate(-90 152.1 62.4)">66</text>
<text x="154.4" y="62.6" transform="rotate(-90 154.4 62.6)">R4</text>
<text x="156.5" y="60.4" transform="rotate(-90 156.5 60.4)">+5V</text>
<text x="50.2" y="70.2">GND</text>
<text x="67.3" y="70.2">GND</text>
<text x="89.3" y="71.4">GND</text>
<text x="94.1" y="71.4">GND</text>
<text x="94.6" y="67.2" transform="rotate(-90 94.6 67.2)">R9</text>
<text x="97" y="67.2" transform="rotate(-90 97 67.2)">22k</text>
<text x="100.9" y="70.6">4.7M</text>
<text x="100.9" y="68.3">R10</text>
<text x="130.1" y="66.7" transform="rotate(-90 130.1 66.7)">10k</text>
<text x="132.4" y="66.9" transform="rotate(-90 132.4 66.9)">R11</text>
<text x="132" y="76.3">LDR</text>
<text x="158.9" y="76.3">U4</text>
<text x="53.8" y="81.2" transform="rotate(-90 53.8 81.2)">+3V3</text>
<text x="56.9" y="79.7">J5</text>
<text x="129.6" y="81.2">GND</text>
<text x="154.5" y="81.3" transform="rotate(-90 154.5 81.3)">10k</text>
<text x="156.8" y="80.9" transform="rotate(-90 156.8 80.9)">R5</text>
<text x="93.5" y="87.8">R6</text>
<text x="101.5" y="87.3" transform="rotate(-90 101.5 87.3)">+5V</text>
<text x="154" y="87.3">GND</text>
<text x="53.8" y="92.2">GND</text>
<text x="91.7" y="91">U5</text>
<text x="93.5" y="90.1">82</text>
<text x="86.8" y="98.3">GND</text>
<text x="102" y="100.2" transform="rotate(-90 102 100.2)">R7</text>
<text x="104.3" y="100.2" transform="rotate(-90 104.3 100.2)">100k</text>
<text x="47.7" y="103.2" transform="rotate(-90 47.7 103.2)">+5V</text>
<text x="52" y="104.1">J3</text>
<text x="61.2" y="103.2" transform="rotate(-90 61.2 103.2)">+3V3</text>
<text x="101.5" y="103.2">GND</text>
<text x="48.9" y="114.2">GND</text>
</g>
<g font-size="1" fill="#7f7f7f">
<text x="60.7" y="26.1">1</text>
<text x="60.7" y="27.3">3</text>
<text x="60.7" y="28.5">5</text>
<text x="60.7" y="29.7">7</text>
<text x="64.7" y="26.1">2</text>
<text x="64.7" y="27.3">4</text>
<text x="64.7" y="28.5">6</text>
<text x="64.7" y="29.7">8</text>
<text x="86.6" y="26.3" transform="rotate(-90 86.6 26.3)">P$15</text>
<text x="87.9" y="26.3" transform="rotate(-90 87.9 26.3)">P$16</text>
<text x="89.7" y="29.1">CH0</text>
<text x="94" y="28.5">P$1</text>
<text x="94" y="29.7">P$2</text>
<text x="151.5" y="29.7">8</text>
<text x="151.5" y="28.5">9</text>
<text x="60.1" y="32.2">11</text>
<text x="60.1" y="33.4">13</text>
<text x="60.1" y="34.6">15</text>
<text x="60.1" y="35.8">17</text>
<text x="60.7" y="31">9</text>
<text x="64.7" y="31">10</text>
<text x="64.7" y="32.2">12</text>
<text x="64.7" y="33.4">14</text>
<text x="64.7" y="34.6">16</text>
<text x="64.7" y="35.8">18</text>
<text x="80.8" y="34.6">P$11</text>
<text x="80.8" y="35.8">P$12</text>
<text x="80.8" y="33.4">P$13</text>
<text x="85.5" y="35.2">DIN</text>
<text x="85.5" y="33.9">CLK</text>
<text x="87.2" y="31.3" transform="rotate(-90 87.2 31.3)">VREF</text>
<text x="88.4" y="30.8" transform="rotate(-90 88.4 30.8)">VDD</text>
<text x="89.7" y="30.3">CH1</text>
<text x="89.7" y="31.5">CH2</text>
<text x="89.7" y="32.7">CH3</text>
<text x="89.7" y="33.9">CH4</text>
<text x="89.7" y="35.2">CH5</text>
<text x="94" y="31">P$3</text>
<text x="94" y="32.2">P$4</text>
<text x="94" y="33.4">P$5</text>
<text x="94" y="34.6">P$6</text>
<text x="94" y="35.8">P$7</text>
<text x="118.1" y="32.2">P$4</text>
<text x="122.1" y="32.7">H2</text>
<text x="124.9" y="32.7">SENSE(+)</text>
<text x="131.9" y="32.2">P$3</text>
<text x="151.5" y="35.8">3</text>
<text x="151.5" y="34.6">4</text>
<text x="151.5" y="33.4">5</text>
<text x="151.5" y="32.2">6</text>
<text x="151.5" y="31">7</text>
<text x="60.1" y="37.1">19</text>
<text x="60.1" y="38.3">21</text>
<text x="60.1" y="39.5">23</text>
<text x="60.1" y="40.7">25</text>
<text x="64.7" y="37.1">20</text>
<text x="64.7" y="38.3">22</text>
<text x="64.7" y="39.5">24</text>
<text x="64.7" y="40.7">26</text>
<text x="80.8" y="37.1">P$10</text>
<text x="85.5" y="37.6">CS</text>
<text x="85.5" y="36.4">DOUT</text>
<text x="88.4" y="41" transform="rotate(-90 88.4 41)">AGND</text>
<text x="89.6" y="41" transform="rotate(-90 89.6 41)">DGND</text>
<text x="89.7" y="36.4">CH6</text>
<text x="89.7" y="37.6">CH7</text>
<text x="94" y="37.1">P$8</text>
<text x="118.1" y="37.1">P$1</text>
<text x="122.1" y="37.6">H1</text>
<text x="125.2" y="37.6">SENSE(-)</text>
<text x="131.9" y="37.1">P$2</text>
<text x="151.5" y="38.3">1</text>
<text x="151.5" y="37.1">2</text>
<text x="87.9" y="45.7" transform="rotate(-90 87.9 45.7)">P$14</text>
<text x="89.1" y="45.1" transform="rotate(-90 89.1 45.1)">P$9</text>
<text x="53.3" y="57.8">P$1</text>
<text x="57.4" y="58.4">VDD</text>
<text x="60.8" y="58.4">GND1</text>
<text x="65.9" y="57.8">P$3</text>
<text x="99.5" y="57.8">3</text>
<text x="101.3" y="56.6" transform="rotate(-90 101.3 56.6)">7</text>
<text x="102.5" y="56.6" transform="rotate(-90 102.5 56.6)">5</text>
<text x="105.3" y="57.8">1</text>
<text x="105.3" y="59.1">6</text>
<text x="53.3" y="60.3">P$2</text>
<text x="57.4" y="60.8">DATA GND2</text>
<text x="65.9" y="60.3">P$4</text>
<text x="99.5" y="60.3">2</text>
<text x="101.3" y="62.4" transform="rotate(-90 101.3 62.4)">4</text>
<text x="102.5" y="62.4" transform="rotate(-90 102.5 62.4)">8</text>
<text x="155.1" y="66.7" transform="rotate(-90 155.1 66.7)">P$3</text>
<text x="155.6" y="70.2" transform="rotate(-90 155.6 70.2)">H+</text>
<text x="157.5" y="66.7" transform="rotate(-90 157.5 66.7)">P$2</text>
<text x="158" y="70.2" transform="rotate(-90 158 70.2)">S+</text>
<text x="155.6" y="74" transform="rotate(-90 155.6 74)">S-</text>
<text x="158" y="74" transform="rotate(-90 158 74)">H-</text>
<text x="58.2" y="81">1</text>
<text x="58.2" y="82.3">2</text>
<text x="58.2" y="83.5">3</text>
<text x="155.1" y="78.1" transform="rotate(-90 155.1 78.1)">P$4</text>
<text x="157.5" y="78.1" transform="rotate(-90 157.5 78.1)">P$1</text>
<text x="58.2" y="84.7">4</text>
<text x="58.2" y="85.9">5</text>
<text x="58.2" y="87.2">6</text>
<text x="89.3" y="94.5">P1</text>
<text x="89.3" y="92">P3</text>
<text x="92.8" y="95">H-</text>
<text x="92.8" y="92.6">H+</text>
<text x="96.6" y="92.6">S+</text>
<text x="96.9" y="95">S-</text>
<text x="100.2" y="92">P2</text>
<text x="100.2" y="94.5">P4</text>
<text x="53.3" y="105.5">1</text>
<text x="53.3" y="106.7">3</text>
<text x="53.3" y="107.9">5</text>
<text x="57.4" y="105.5">2</text>
<text x="57.4" y="106.7">4</text>
<text x="57.4" y="107.9">6</text>
<text x="53.3" y="109.1">7</text>
<text x="57.4" y="109.1">8</text>
</g>
<g font-size=".9" fill="#7f7f7f">
<text x="45.5" y="28.1">BMP_DATA</text>
<text x="46.2" y="29.3">BMP_CLK</text>
<text x="70.9" y="29.9">GPS_RX</text>
<text x="99" y="29.9">TGS_OUT</text>
<text x="99" y="28.7">LIGHT</text>
<text x="45.7" y="30.5">DH22_OUT</text>
<text x="70.9" y="31.1">GPS_TX</text>
<text x="99" y="33.6">UV_LIGHT</text>
<text x="99" y="31.1">2710_OUT</text>
<text x="99" y="32.3">5525_OUT</text>
<text x="99" y="34.8">AD5</text>
<text x="157.7" y="33.6">GPS_TX</text>
<text x="157.7" y="32.3">GPS_RX</text>
<text x="99" y="36">AD6</text>
<text x="99" y="37.2">AD7</text>
<text x="139.3" y="39.7">TGS_OUT</text>
<text x="111.2" y="59.2">UV_LIGHT</text>
<text x="43.2" y="61.1">DH22_OUT</text>
<text x="133.2" y="69">LIGHT</text>
<text x="50.4" y="83.1">BMP_DATA</text>
<text x="148.6" y="79.4">2710_OUT</text>
<text x="51.1" y="84.3">BMP_CLK</text>
<text x="106.4" y="94.7">5525_OUT</text>
<text x="62.4" y="106.9">AD5</text>
<text x="62.4" y="108.1">AD6</text>
<text x="62.4" y="109.3">AD7</text>
</g>
<g font-size=".9" fill="#7f0000">
<text x="56.3" y="62.9">DHT22</text>
<text x="91.7" y="97.1">MiCS-5525</text>
</g>
</svg>
